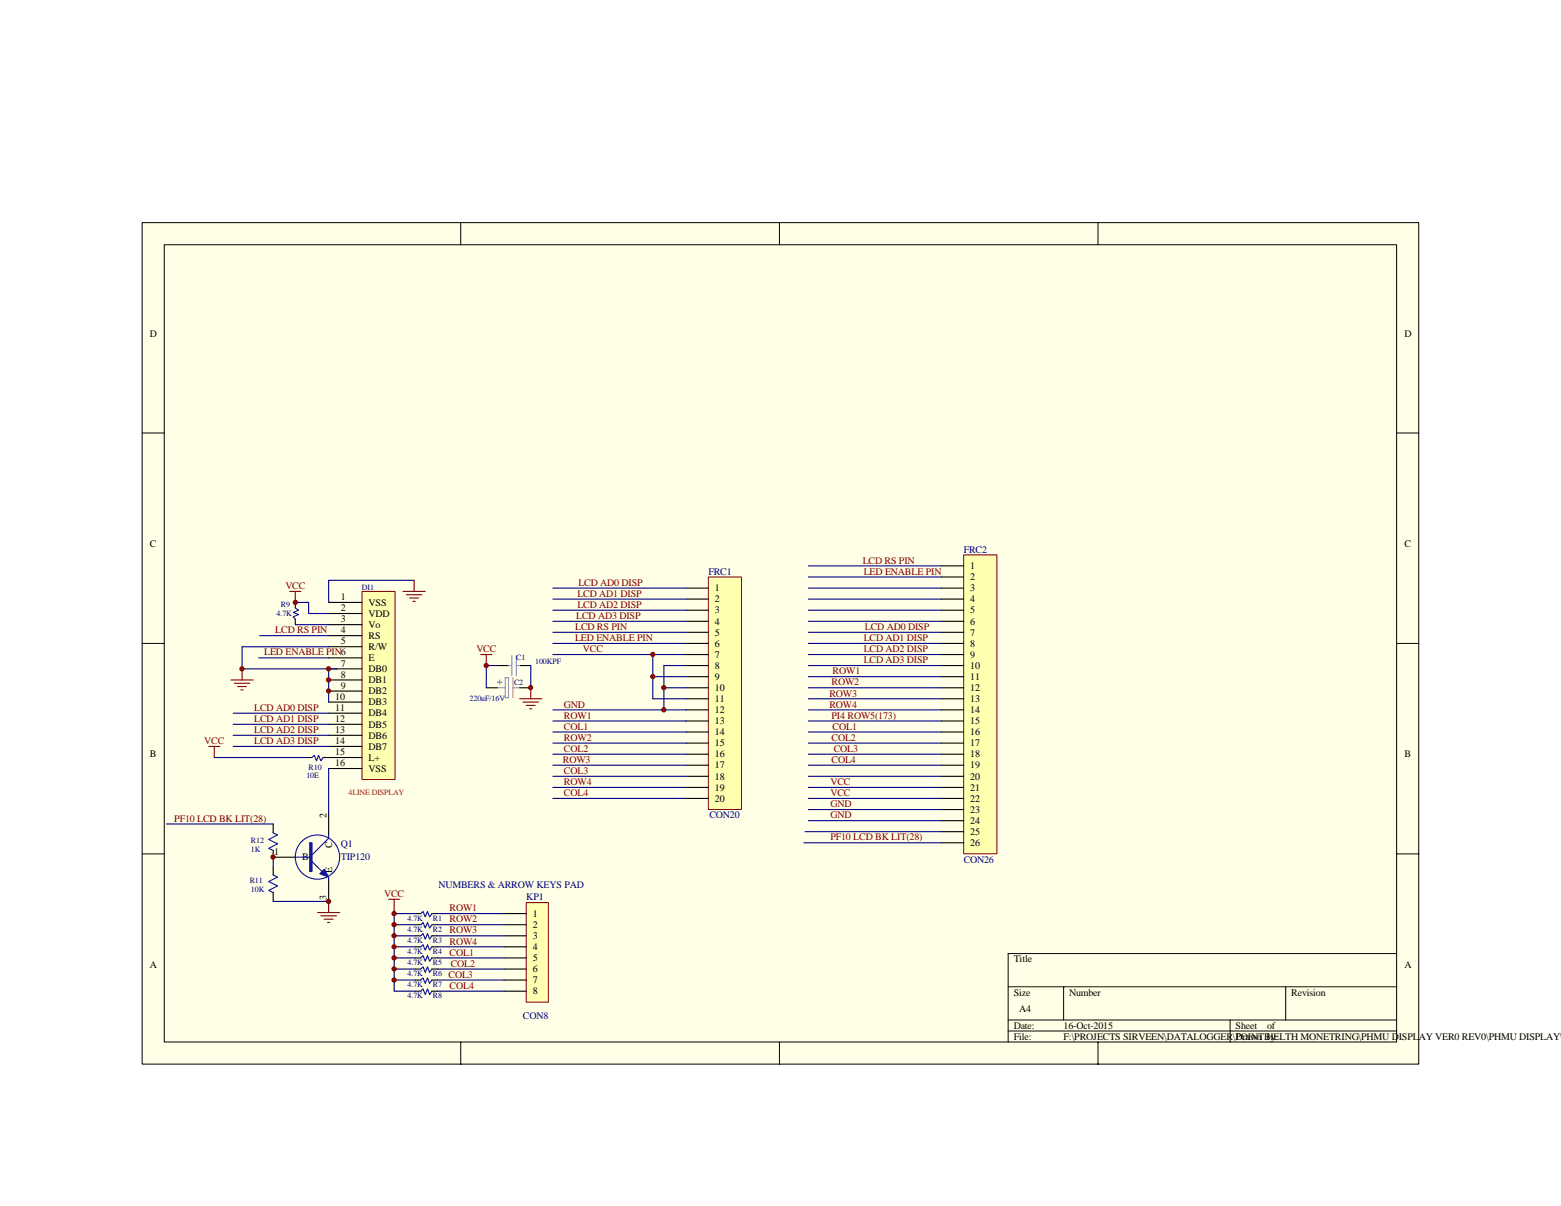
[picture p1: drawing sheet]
<svg xmlns="http://www.w3.org/2000/svg" width="279mm" height="216mm" viewBox="0 0 279 216" stroke-linecap="round" stroke-linejoin="round" font-family="sans-serif">
<path d="M25.4 39.9h228.5v150.6h-228.5z" fill="#ffffe8"/>
<g fill="none" stroke="#000" stroke-width=".18">
<path d="M25.4 39.9h228.5v150.6h-228.5zM82.5 39.9v3.9M139.5 39.9v3.9M196.5 39.9v3.9M29.4 43.8h220.6v142.7h-220.6zM25.4 77.5h4M250 77.5h4M25.4 115.2h4M250 115.2h4M25.4 152.9h4M250 152.9h4M180.4 176.7h69.6"/>
<path d="M190.4 176.7v5.9M230.1 176.7v5.9M250 170.7h-69.6v15.9M82.5 186.6v3.9M139.5 186.6v3.9M180.4 182.6h69.6M180.4 184.6h69.6M196.5 186.6v3.9M220.2 182.6v4"/>
</g>
<path d="M126.8 103.3h5.9v41.6h-5.9z" fill="#ffffb0"/>
<path d="M126.8 103.3h5.9v41.6h-5.9z" fill="none" stroke="#800000" stroke-width=".18"/>
<g fill="none" stroke="#000" stroke-width=".2">
<path d="M122.8 105.3h4M122.8 107.3h4M122.8 109.2h4M122.8 111.2h4M122.8 113.2h4M122.8 115.2h4M122.8 117.2h4M122.8 119.1h4M122.8 121.1h4M122.8 123.1h4M122.8 125.1h4M122.8 127.1h4"/>
<path d="M122.8 129.1h4M122.8 131h4M122.8 133h4M122.8 135h4M122.8 137h4M122.8 139h4M122.8 141h4M122.8 142.9h4"/>
</g>
<g fill="none" stroke="#000080" stroke-width=".2">
<path d="M99 105.3h23.8M99 107.3h23.8M99 109.2h23.8M99 111.2h23.8M99 113.2h23.8M99 115.2h23.8M99 117.2h23.8M118.8 119.1h4M99 127.1h23.8M99 129.1h23.8M99 131h23.8M99 133h23.8"/>
<path d="M99 135h23.8M99 137h23.8M99 139h23.8M116.8 121.1h6M116.8 125.1h6M118.8 123.1h4M99 141h23.8M99 142.9h23.8"/>
</g>
<path d="M64.8 105.9h5.9v33.7h-5.9z" fill="#ffffb0"/>
<path d="M64.8 105.9h5.9v33.7h-5.9z" fill="none" stroke="#800000" stroke-width=".18"/>
<g fill="none" stroke="#000" stroke-width=".2">
<path d="M52.9 107.8v1M52.9 110.8v1M58.8 107.8h6M58.8 109.8h6M58.8 111.8h6M58.8 113.8h6M58.8 115.8h6M58.8 117.8h6M58.8 119.7h6M54.8 135.6h1M57.8 135.6h7M58.8 121.7h6"/>
<path d="M58.8 123.7h6M58.8 125.7h6M58.8 127.7h6M58.8 129.7h6M58.8 131.6h6M58.8 133.6h6M58.8 137.6h6"/>
</g>
<path d="M43.3 115.8h15.5M46.3 117.8h12.5M46.5 113.8h12.3M52.9 111.8h5.9M52.9 107.8h2.3v2h3.6M74.1 103.9h-15.3v3.9M38.4 135.6h16.4M41.7 127.7h17.1M41.7 129.7h17.1M41.7 131.6h17.1M41.7 133.6h17.1" fill="none" stroke="#000080" stroke-width=".2"/>
<g fill="none" stroke="#800000" stroke-width=".2">
<path d="M43.3 119.7v2M51.9 105.9h1.9M52.9 105.9v1.9M72.1 105.9h4M72.7 106.5h2.8M73.3 107.1h1.6M73.9 107.7h.4M74.1 103.9v2M37.4 133.6h1.9M38.4 133.6v2M41.3 121.7h4M41.9 122.3h2.8"/>
<path d="M42.5 122.9h1.6M43.1 123.5h.4M56.8 163.4h4M57.4 164h2.8M58 164.5h1.6M58.6 165.1h.4M58.8 161.4v2"/>
</g>
<path d="M52.9 108.8l.5 .4-.9 .4 .9 .4-.9 .4 .4 .4M55.8 135.6l.4-.4 .4 1 .4-1 .4 1 .4-.6" fill="none" stroke="#00f" stroke-width=".2"/>
<path d="M94.2 161.6h3.9v17.8h-3.9z" fill="#ffffb0"/>
<path d="M94.2 161.6h3.9v17.8h-3.9z" fill="none" stroke="#800000" stroke-width=".18"/>
<g fill="none" stroke="#000" stroke-width=".2">
<path d="M89 119.1h2M93 119.1h2M87 123.1h2M93 123.1h2M74.3 163.6h1M74.3 165.5h1M74.3 167.5h1M74.3 169.5h1M74.3 171.5h1M74.3 173.5h1M74.3 175.5h1M74.3 177.4h1"/>
<path d="M77.3 163.6h1M77.3 165.5h1M77.3 167.5h1M77.3 169.5h1M77.3 171.5h1M77.3 173.5h1M77.3 175.5h1M77.3 177.4h1M90.2 163.6h4M90.2 165.5h4M90.2 167.5h4M90.2 169.5h4"/>
<path d="M90.2 171.5h4M90.2 173.5h4M90.2 175.5h4M90.2 177.4h4"/>
</g>
<g fill="none" stroke="#000080" stroke-width=".2">
<path d="M43.3 115.8v3.9h17.1M58.8 119.7v6M89 119.1h-2v4M95 119.1v4M116.8 117.2v7.9M118.8 119.1v8M70.6 163v14.4h3.7M70.6 163.6h3.7M70.6 165.5h3.7M70.6 167.5h3.7M70.6 169.5h3.7M70.6 171.5h3.7"/>
<path d="M70.6 173.5h3.7M70.6 175.4h3.7M78.3 163.6h11.9M78.3 165.5h11.9M78.3 167.5h11.9M78.3 169.5h11.9M78.3 171.5h11.9M78.3 173.5h11.9M78.3 175.4h11.9M78.3 177.4h11.9"/>
</g>
<path d="M75.3 177.4l.4-.4 .4 1 .4-1 .4 1 .4-.6M75.3 175.5l.4-.4 .4 .9 .4-.9 .4 .9 .4-.5M75.3 173.5l.4-.4 .4 1 .4-1 .4 1 .4-.6M75.3 171.5l.4-.4 .4 1 .4-1 .4 1 .4-.6M75.3 169.5l.4-.4 .4 1 .4-1 .4 1 .4-.6M75.3 167.5l.4-.4 .4 1 .4-1 .4 1 .4-.6M75.3 165.5l.4-.4 .4 1 .4-1 .4 1 .4-.6M75.3 163.6l.4-.4 .4 .9 .4-.9 .4 .9 .4-.5" fill="none" stroke="#00f" stroke-width=".2"/>
<path d="M86 117.2h2M87 117.2v1.9M93 125.1h4M93.6 125.7h2.8M94.2 126.3h1.6M94.8 126.9h.4M95 123.1v2M69.6 161h1.9M70.5 161v2" fill="none" stroke="#800000" stroke-width=".2"/>
<g fill="#800000" stroke="#800000" stroke-width=".18">
<circle cx="116.8" cy="121.1" r=".39"/>
<circle cx="118.8" cy="123.1" r=".39"/>
<circle cx="43.3" cy="119.7" r=".38"/>
<circle cx="116.8" cy="117.2" r=".38"/>
<circle cx="118.8" cy="127.1" r=".39"/>
<circle cx="70.5" cy="163.6" r=".39"/>
<circle cx="70.5" cy="165.5" r=".39"/>
<circle cx="70.5" cy="167.5" r=".39"/>
<circle cx="70.5" cy="169.5" r=".39"/>
<circle cx="70.5" cy="171.5" r=".39"/>
<circle cx="70.5" cy="173.5" r=".39"/>
<circle cx="70.5" cy="175.4" r=".39"/>
<circle cx="87" cy="119.1" r=".39"/>
</g>
<path d="M91 119.1h.6M91.6 117.4v3.5M92.4 119.1h.6M92.4 117.4v3.5M89 122.1h.8M89 123.1h1.4M89.4 121.7v.8M90.4 121.3h.6v3.6h-.6zM91.8 123.1h1.2M91.8 121.3v3.6" fill="none" stroke="#f0f" stroke-width=".2"/>
<path d="M172.5 99.4h5.9v53.4h-5.9z" fill="#ffffb0"/>
<path d="M172.5 99.3h5.9v53.5h-5.9z" fill="none" stroke="#800000" stroke-width=".18"/>
<g fill="none" stroke="#000" stroke-width=".2">
<path d="M168.5 101.3h4M168.5 103.3h4M168.5 105.3h4M168.5 107.3h4M168.5 109.2h4M168.5 111.2h4M168.5 113.2h4M168.5 115.2h4M168.5 117.2h4M168.5 119.1h4M168.5 121.1h4M168.5 123.1h4"/>
<path d="M168.5 125.1h4M168.5 127.1h4M168.5 129.1h4M168.5 131h4M168.5 133h4M168.5 135h4M168.5 137h4M168.5 139h4M48.9 147.5v1.6M48.9 152.3v1.2h4M48.9 155.4v1.2M48.9 159.8v1.6"/>
<path d="M58.8 145.5v4M58.8 157.4v4M168.5 141h4M168.5 142.9h4M168.5 144.9h4M168.5 146.9h4M168.5 148.9h4M168.5 150.9h4"/>
</g>
<g fill="none" stroke="#000080" stroke-width=".2">
<path d="M144.7 101.3h23.8M144.7 103.3h23.8M144.7 105.3h23.8M144.7 107.3h23.8M144.7 109.2h23.8M144.7 111.2h23.8M144.7 113.2h23.8M144.7 115.2h23.8M144.7 117.2h23.8M144.7 119.1h23.8M58.8 137.6v7.9M144.7 121.1h23.8"/>
<path d="M144.7 123.1h23.8M144.7 125.1h23.8M144.7 127.1h23.8M144.7 129.1h23.8M144.7 131h23.8M144.7 133h23.8M144.7 135h23.8M144.7 137h23.8M144.7 139h23.8M29.8 147.5h19.1M48.9 153.5v1.9M143.9 150.9h24.6"/>
<path d="M144.1 148.9h24.4M144.7 141h23.8M144.7 142.9h23.8M144.7 144.9h23.8M144.7 146.9h23.8M48.9 161.4h9.9"/>
</g>
<g fill="#800000" stroke="#800000" stroke-width=".18">
<circle cx="58.8" cy="119.7" r=".39"/>
<circle cx="58.8" cy="121.7" r=".39"/>
<circle cx="58.8" cy="123.7" r=".39"/>
<circle cx="95" cy="123.1" r=".38"/>
<circle cx="52.9" cy="107.8" r=".38"/>
<circle cx="58.8" cy="161.4" r=".39"/>
<circle cx="48.9" cy="153.4" r=".38"/>
</g>
<g fill="none" stroke="#00f" stroke-width=".2">
<path d="M48.9 156.6l.8 .4-1.6 .8 1.6 .8-1.6 .8 .8 .4M48.9 149.1l.8 .4-1.6 .8 1.6 .8-1.6 .8 .8 .4M52.9 153.5h2.9M55.8 154.2l1.8 1.8M58.8 149.5v.6l-3 3M58.8 157v.4"/>
<circle cx="56.8" cy="153.4" r="4"/>
</g>
<g fill="#00f" stroke="#00f" stroke-width=".2">
<path d="M58 155.6l.8 1.4-1.6-.6z"/>
<path d="M55.4 150.9h.4v5.1h-.4z" fill-rule="evenodd"/>
</g>
<g font-size="1.8">
<text x="26.8" y="60.3">D</text>
<text x="251.4" y="60.3">D</text>
<text x="26.8" y="97.9">C</text>
<text x="173.7" y="101.9">1</text>
<text x="251.4" y="97.9">C</text>
<text x="61" y="107.4">1</text>
<text x="128" y="105.9">1</text>
<text x="128" y="107.8">2</text>
<text x="173.7" y="103.9">2</text>
<text x="173.7" y="105.9">3</text>
<text x="173.7" y="107.8">4</text>
<text x="61" y="109.4">2</text>
<text x="61" y="111.4">3</text>
<text x="61" y="113.4">4</text>
<text x="66" y="108.4">VSS</text>
<text x="66" y="110.4">VDD</text>
<text x="66" y="112.4">Vo</text>
<text x="128" y="109.8">3</text>
<text x="128" y="111.8">4</text>
<text x="128" y="113.8">5</text>
<text x="173.7" y="109.8">5</text>
<text x="173.7" y="111.8">6</text>
<text x="173.7" y="113.8">7</text>
<text x="61" y="115.4">5</text>
<text x="61" y="119.3">7</text>
<text x="66" y="114.4">RS</text>
<text x="66" y="116.4">R/W</text>
<text x="66" y="118.3">E</text>
<text x="128" y="115.8">6</text>
<text x="128" y="117.8">7</text>
<text x="128" y="119.7">8</text>
<text x="173.7" y="115.8">8</text>
<text x="173.7" y="117.8">9</text>
<text x="173.7" y="119.7">10</text>
<text x="60" y="125.3">10</text>
<text x="61" y="121.3">8</text>
<text x="61" y="123.3">9</text>
<text x="66" y="120.3">DB0</text>
<text x="66" y="122.3">DB1</text>
<text x="66" y="124.3">DB2</text>
<text x="128" y="121.7">9</text>
<text x="128" y="123.7">10</text>
<text x="128" y="125.7">11</text>
<text x="173.7" y="121.7">11</text>
<text x="173.7" y="123.7">12</text>
<text x="173.7" y="125.7">13</text>
<text x="60" y="127.3">11</text>
<text x="60" y="129.2">12</text>
<text x="60" y="131.2">13</text>
<text x="66" y="126.3">DB3</text>
<text x="66" y="128.2">DB4</text>
<text x="66" y="130.2">DB5</text>
<text x="128" y="127.7">12</text>
<text x="128" y="129.6">13</text>
<text x="128" y="131.6">14</text>
<text x="173.7" y="127.7">14</text>
<text x="173.7" y="129.6">15</text>
<text x="173.7" y="131.6">16</text>
<text x="26.8" y="135.6">B</text>
<text x="60" y="133.2">14</text>
<text x="60" y="135.2">15</text>
<text x="60" y="137.2">16</text>
<text x="66" y="132.2">DB6</text>
<text x="66" y="134.2">DB7</text>
<text x="66" y="136.2">L+</text>
<text x="128" y="133.6">15</text>
<text x="128" y="135.6">16</text>
<text x="128" y="137.6">17</text>
<text x="173.7" y="133.6">17</text>
<text x="173.7" y="135.6">18</text>
<text x="173.7" y="137.6">19</text>
<text x="251.4" y="135.6">B</text>
<text x="66" y="138.2">VSS</text>
<text x="128" y="139.6">18</text>
<text x="128" y="141.5">19</text>
<text x="128" y="143.5">20</text>
<text x="173.7" y="139.6">20</text>
<text x="173.7" y="141.5">21</text>
<text x="173.7" y="143.5">22</text>
<text x="58.5" y="146.5" transform="rotate(-90 58.5 146.5)">2</text>
<text x="173.7" y="145.5">23</text>
<text x="173.7" y="147.5">24</text>
<text x="173.7" y="149.5">25</text>
<text x="49.1" y="153">1</text>
<text x="54.1" y="154">B</text>
<text x="59.5" y="151.9" transform="rotate(-90 59.5 151.9)">C</text>
<text x="173.7" y="151.4">26</text>
<text x="58.5" y="161.2" transform="rotate(-90 58.5 161.2)">3</text>
<text x="59.5" y="156.2" transform="rotate(-90 59.5 156.2)">E</text>
<text x="95.4" y="164.1">1</text>
<text x="95.4" y="166.1">2</text>
<text x="26.8" y="173.2">A</text>
<text x="95.4" y="168.1">3</text>
<text x="95.4" y="170.1">4</text>
<text x="95.4" y="172.1">5</text>
<text x="181.4" y="172.3">Title</text>
<text x="251.4" y="173.2">A</text>
<text x="95.4" y="174.1">6</text>
<text x="95.4" y="176">7</text>
<text x="95.4" y="178">8</text>
<text x="181.4" y="178.2">Size</text>
<text x="191.4" y="178.2">Number</text>
<text x="231.1" y="178.2">Revision</text>
<text x="181.4" y="184.2">Date:</text>
<text x="182.4" y="181.2">A4</text>
<text x="190.4" y="184.2">16-Oct-2015</text>
<text x="221.2" y="184.2">Sheet</text>
<text x="226.8" y="184.2">of</text>
<text x="181.4" y="186.1">File:</text>
<text x="190.4" y="186.1">F:\PROJECTS SIRVEEN\DATALOGGER\POINT HELTH MONETRING\PHMU DISPLAY VER0 REV0\PHMU DISPLAY\</text>
<text x="221.2" y="186.1">Drawn By:</text>
</g>
<g font-size="1.8" fill="#800000">
<text x="154.4" y="100.9">LCD RS PIN</text>
<text x="51.1" y="105.5">VCC</text>
<text x="103.3" y="106.8">LCD AD1 DISP</text>
<text x="103.5" y="104.9">LCD AD0 DISP</text>
<text x="154.6" y="102.9">LED ENABLE PIN</text>
<text x="49.3" y="113.4">LCD RS PIN</text>
<text x="102.9" y="112.8">LCD RS PIN</text>
<text x="103.1" y="110.8">LCD AD3 DISP</text>
<text x="103.3" y="108.8">LCD AD2 DISP</text>
<text x="154.8" y="112.8">LCD AD0 DISP</text>
<text x="47.3" y="117.3">LED ENABLE PIN6</text>
<text x="85.3" y="116.8">VCC</text>
<text x="102.9" y="114.8">LED ENABLE PIN</text>
<text x="104.3" y="116.8">VCC</text>
<text x="154.6" y="114.8">LCD AD1 DISP</text>
<text x="154.6" y="116.8">LCD AD2 DISP</text>
<text x="154.6" y="118.7">LCD AD3 DISP</text>
<text x="148.4" y="124.7">ROW3</text>
<text x="148.8" y="122.7">ROW2</text>
<text x="149" y="120.7">ROW1</text>
<text x="45.5" y="127.3">LCD AD0 DISP</text>
<text x="45.5" y="129.2">LCD AD1 DISP</text>
<text x="45.5" y="131.2">LCD AD2 DISP</text>
<text x="100.9" y="130.6">COL1</text>
<text x="100.9" y="128.7">ROW1</text>
<text x="100.9" y="126.7">GND</text>
<text x="148.4" y="126.7">ROW4</text>
<text x="148.8" y="128.7">PI4 ROW5(173)</text>
<text x="149" y="130.6">COL1</text>
<text x="36.6" y="133.2">VCC</text>
<text x="45.5" y="133.2">LCD AD3 DISP</text>
<text x="100.8" y="136.6">ROW3</text>
<text x="100.9" y="134.6">COL2</text>
<text x="100.9" y="132.6">ROW2</text>
<text x="148.8" y="132.6">COL2</text>
<text x="148.8" y="136.6">COL4</text>
<text x="149.2" y="134.6">COL3</text>
<text x="100.9" y="138.6">COL3</text>
<text x="100.9" y="142.5">COL4</text>
<text x="100.9" y="140.5">ROW4</text>
<text x="148.6" y="142.5">VCC</text>
<text x="148.6" y="140.5">VCC</text>
<text x="31.2" y="147.1">PF10 LCD BK LIT(28)</text>
<text x="148.6" y="146.5">GND</text>
<text x="148.6" y="144.5">GND</text>
<text x="148.6" y="150.5">PF10 LCD BK LIT(28)</text>
<text x="68.7" y="160.6">VCC</text>
<text x="80.5" y="163.2">ROW1</text>
<text x="80.5" y="165.1">ROW2</text>
<text x="80.5" y="167.1">ROW3</text>
<text x="80.5" y="171.1">COL1</text>
<text x="80.5" y="169.1">ROW4</text>
<text x="80.7" y="173.1">COL2</text>
<text x="80.3" y="175">COL3</text>
<text x="80.5" y="177">COL4</text>
</g>
<g font-size="1.8" fill="#000080">
<text x="172.5" y="98.9">FRC2</text>
<text x="126.8" y="102.9">FRC1</text>
<text x="127" y="146.5">CON20</text>
<text x="61" y="151.6">Q1</text>
<text x="61" y="154">TIP120</text>
<text x="172.5" y="154.4">CON26</text>
<text x="78.5" y="159">NUMBERS &amp; ARROW KEYS PAD</text>
<text x="94.2" y="161.2">KP1</text>
<text x="93.6" y="182.4">CON8</text>
</g>
<g font-size="1.4" fill="#000080">
<text x="64.8" y="105.5">DI1</text>
<text x="49.5" y="110.3">4.7K</text>
<text x="50.3" y="108.7">R9</text>
<text x="92.4" y="118.2">C1</text>
<text x="95.8" y="118.8">100KPF</text>
<text x="84.1" y="125.6">220uF/16V</text>
<text x="92" y="122.6">C2</text>
<text x="55.2" y="137.8">R10</text>
<text x="54.8" y="139.2">10E</text>
<text x="44.9" y="150.9">R12</text>
<text x="44.9" y="152.5">1K</text>
<text x="44.7" y="158.1">R11</text>
<text x="44.9" y="159.7">10K</text>
<text x="72.9" y="166.8">4.7K</text>
<text x="72.9" y="164.8">4.7K</text>
<text x="77.5" y="166.8">R2</text>
<text x="77.5" y="164.8">R1</text>
<text x="72.9" y="172.7">4.7K</text>
<text x="72.9" y="170.8">4.7K</text>
<text x="72.9" y="168.8">4.7K</text>
<text x="77.5" y="172.7">R5</text>
<text x="77.5" y="170.8">R4</text>
<text x="77.5" y="168.8">R3</text>
<text x="72.9" y="178.7">4.7K</text>
<text x="72.9" y="176.7">4.7K</text>
<text x="72.9" y="174.7">4.7K</text>
<text x="77.5" y="178.7">R8</text>
<text x="77.5" y="176.7">R7</text>
<text x="77.5" y="174.7">R6</text>
</g>
<text font-size="1.4" fill="#f00" x="62.4" y="142.4">4LINE DISPLAY</text>
</svg>
